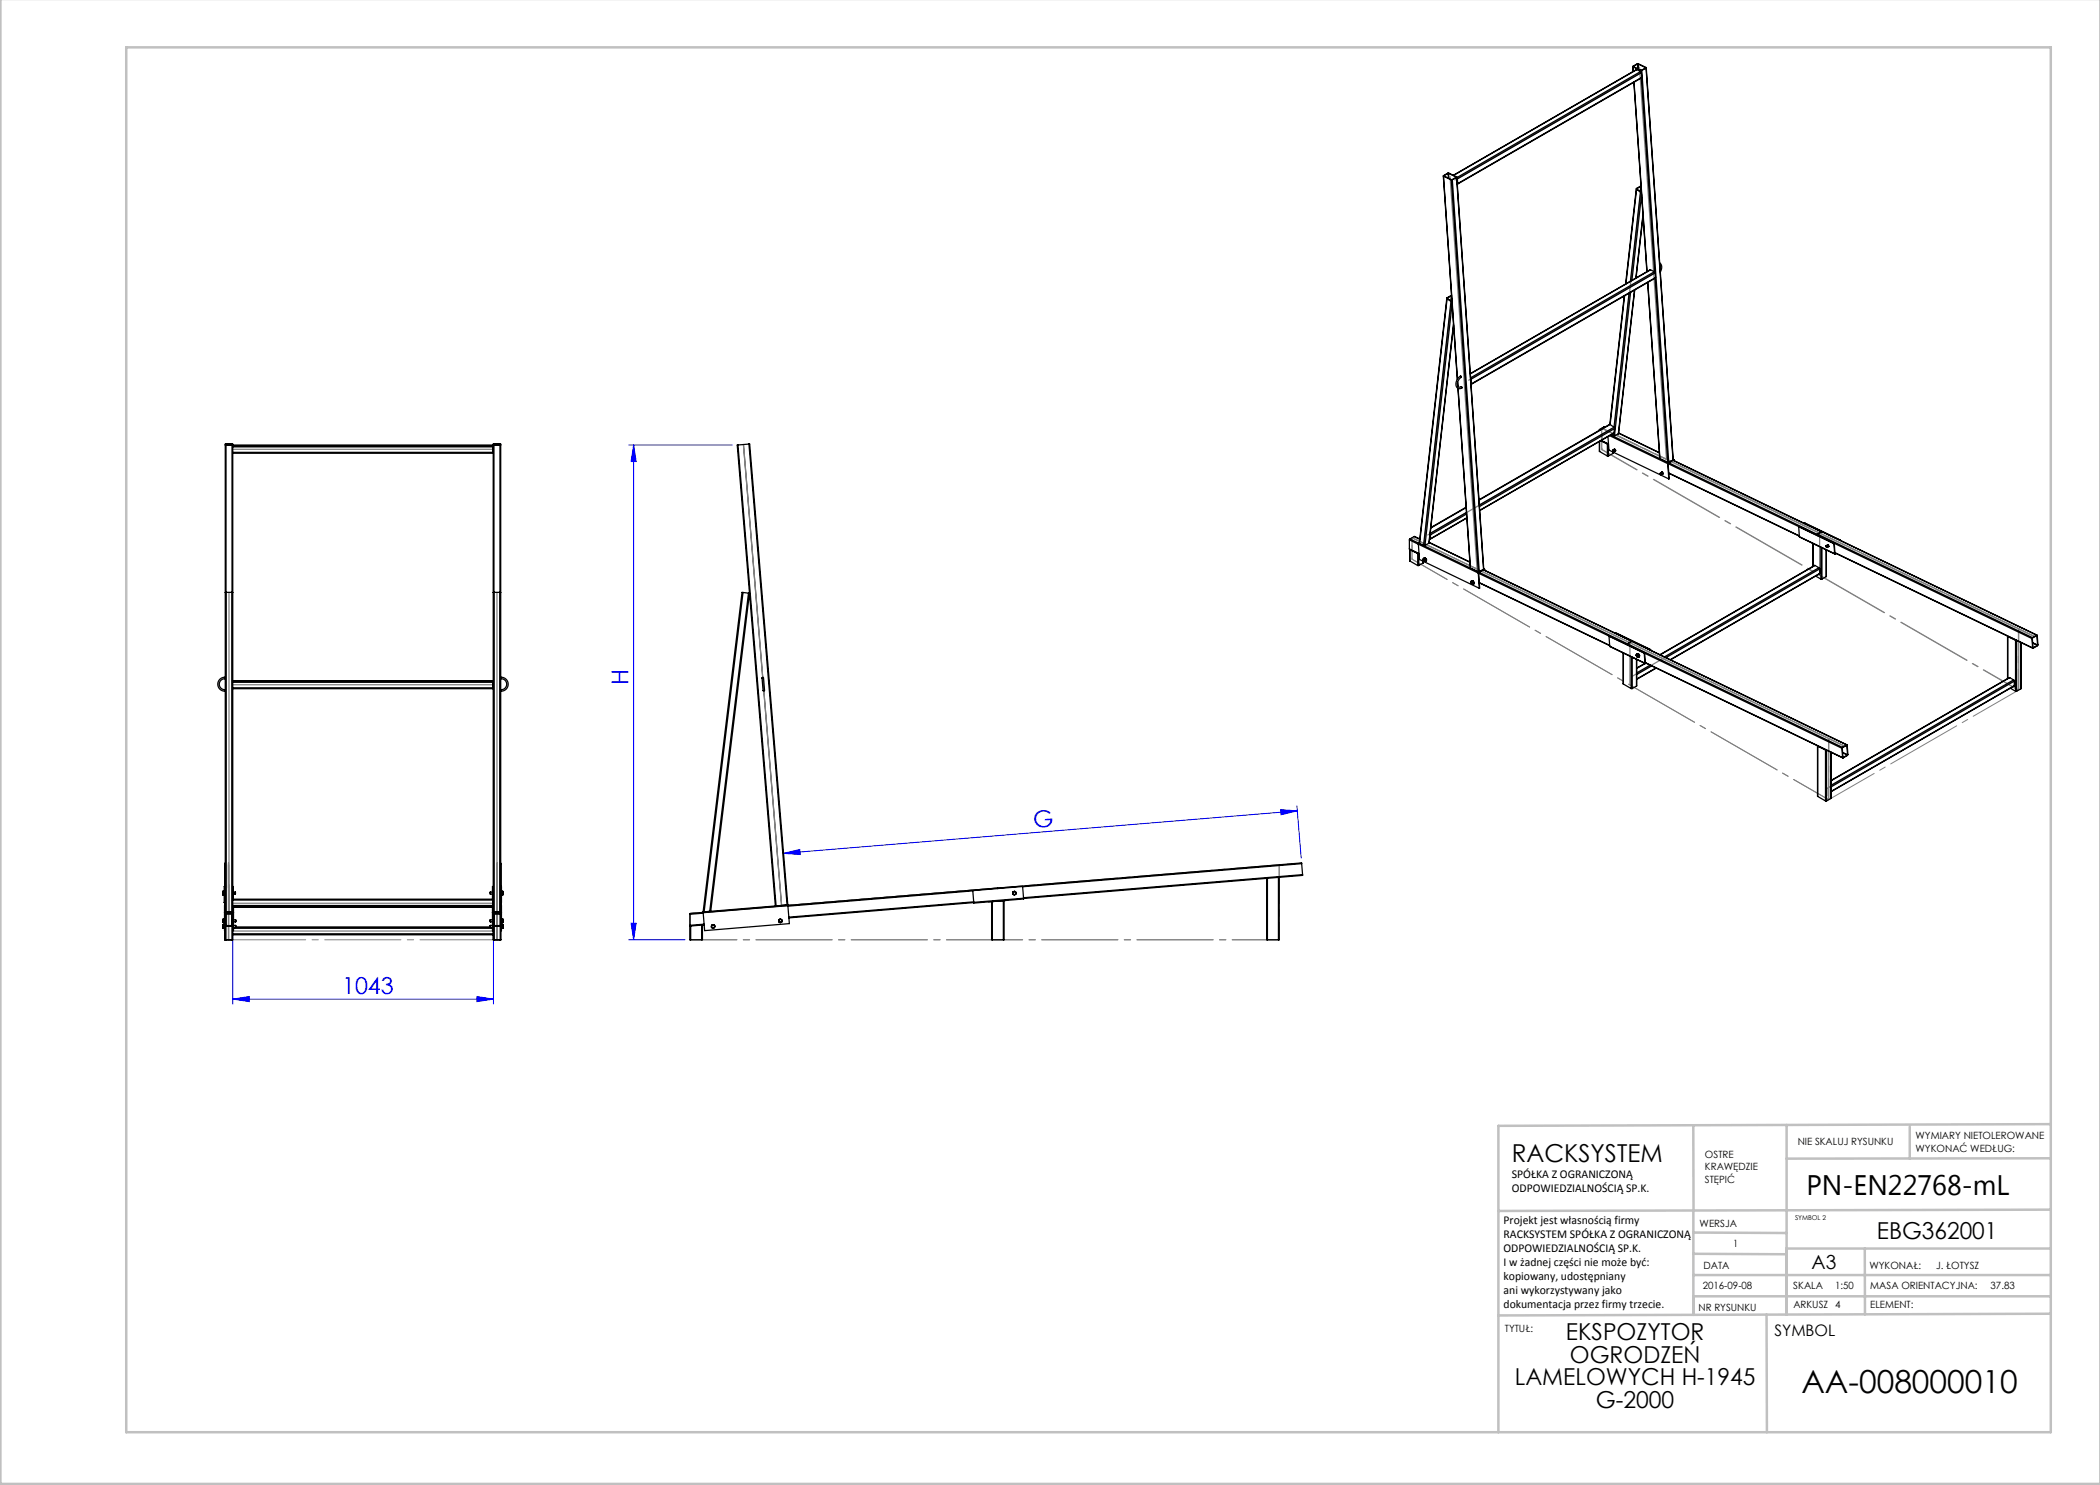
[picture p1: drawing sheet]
<svg xmlns="http://www.w3.org/2000/svg" width="420mm" height="297mm" viewBox="0 0 420 297" stroke-linecap="round" stroke-linejoin="round" font-family="sans-serif">
<g fill="none" stroke="#00f" stroke-width=".2">
<path d="M125.7 89h20.7M126.7 89l.5 3.3h-1zM126.7 89v99M156.7 170.7l3.3-.8v1zM256.1 161.9l3.4 .3-3.3 .8zM259.4 161.2l.8 10.4M259.5 162.2l-102.8 8.5M46.5 199.8l3.3-.5v1zM46.5 186.1v14.7M46.5 199.8h52.2M95.4 199.3l3.3 .5-3.3 .5zM98.7 186.1v14.7"/>
<path d="M125.7 188h11.3M126.2 184.7h1l-.5 3.3z"/>
</g>
<g fill="none" stroke="#c0c0c0" stroke-width=".5">
<path d="M.1 -.1v296.9h419.9M25.2 9.5h385v276.9h-385zM338.7 225.2v16.9M357.3 225v37.9M382 225.4v6.3M410.1 224.8l-110.4 .4v61.2M410.1 231.7h-52.8M338.7 259.3h71.5M338.7 255h71.5M338.7 250.8l18.6 .1M338.7 246.5l18.6 .1M338.7 242.1v20.9"/>
<path d="M373 249.7v13.2M410.1 241.9l-110.4 .3M410.2 249.7h-52.9v13.2M353.3 262.9l.1 23.5M410.2 262.7l-110.5 .4"/>
</g>
<g fill="none" stroke="#808080" stroke-width=".25">
<path d="M327.8 14.8l-36.8 21.2M327.9 13.4l5.4 78.4M290 35.3l5.4 78.4M328.2 37.8l-5.5 49.1M290.3 59.7l-5.5 49.1M330.5 54.8l-36.8 21.2M46.6 89.9h52M148.7 88.9l7.6 92.2M320.3 89.9v-4.3l86.6 41.7M322.4 85.7l-36.9 21.3M45.8 118.6v64M99.4 118.6v69.4"/>
<path d="M282.4 111.8v-4.3l86.5 41.7M362.1 108.4l2.7 1.3M363.4 113.9l-36.9 21.3M363.9 106.1v9M46.6 136.9h52M324.1 130.3l2.7 1.3M326 128v9M402.3 136.4l-36.9 21.3M403.7 125.8v12.2M365.7 147.7v12.2M45.7 172.6v15.4M45.7 177v11"/>
<path d="M99.4 172.6v15.4M199.5 177.6l-61.5 5.1v5.3M46.4 186.2h52.3M46.6 180.7h52M201.5 180.1l-3.8 .3"/>
</g>
<path d="M138 182.7l117.8-9.7" fill="none" stroke="#808080" stroke-width=".2" stroke-dasharray="15.2 1.3 1.3 1.3" stroke-dashoffset="5.6"/>
<path d="M138 188h117.8" fill="none" stroke="#808080" stroke-width=".2" stroke-dasharray="15.2 1.3 1.3 1.3" stroke-dashoffset="5.8"/>
<path d="M255.8 173v15" fill="none" stroke="#808080" stroke-width=".2" stroke-dasharray="15.2 1.3 1.3 1.3" stroke-dashoffset="7.5"/>
<path d="M255.8 173l4.5-.4" fill="none" stroke="#808080" stroke-width=".2" stroke-dasharray="15.2 1.3 1.3 1.3" stroke-dashoffset="14.9"/>
<path d="M320.3 89.9l83.4 48.1M282.4 111.8l83.3 48.1M403.7 138l-83.3-48.1" fill="none" stroke="#808080" stroke-width=".2" stroke-dasharray="15.2 1.3 1.3 1.3" stroke-dashoffset="7.1"/>
<path d="M320.4 89.9v-4.3M282.4 111.8v-4.3" fill="none" stroke="#808080" stroke-width=".2" stroke-dasharray="15.2 1.3 1.3 1.3" stroke-dashoffset="15"/>
<path d="M320.4 85.6l86.5 41.7M282.4 107.6l86.5 41.6" fill="none" stroke="#808080" stroke-width=".2" stroke-dasharray="15.2 1.3 1.3 1.3" stroke-dashoffset="7.2"/>
<path d="M365.7 159.9l38-21.9" fill="none" stroke="#808080" stroke-width=".2" stroke-dasharray="15.2 1.3 1.3 1.3" stroke-dashoffset="4.7"/>
<path d="M403.7 125.8l3.1 1.5M365.4 157.7v1.4M365.7 147.7l3.2 1.5M45.7 188h.1M98.7 186.2v1.8M99.4 188h.1" fill="none" stroke="#808080" stroke-width=".2" stroke-dasharray="15.2 1.3 1.3 1.3"/>
<path d="M320.3 85.6l83.4 40.2M282.4 107.6l83.3 40.1" fill="none" stroke="#808080" stroke-width=".2" stroke-dasharray="15.2 1.3 1.3 1.3" stroke-dashoffset="-.5"/>
<path d="M403.7 125.8v12.2M365.7 147.7v12.2" fill="none" stroke="#808080" stroke-width=".2" stroke-dasharray="15.2 1.3 1.3 1.3" stroke-dashoffset="11"/>
<path d="M45.7 188v-5.3M99.4 188v-5.3" fill="none" stroke="#808080" stroke-width=".2" stroke-dasharray="15.2 1.3 1.3 1.3" stroke-dashoffset="14.5"/>
<path d="M45.7 182.7v-10.1M99.4 182.7v-10.1" fill="none" stroke="#808080" stroke-width=".2" stroke-dasharray="15.2 1.3 1.3 1.3" stroke-dashoffset="12.1"/>
<path d="M99.4 188h-53.7" fill="none" stroke="#808080" stroke-width=".2" stroke-dasharray="15.2 1.3 1.3 1.3" stroke-dashoffset="-.2"/>
<g fill="#00f">
<path d="M256.1 161.9l3.4 .3-3.3 .8zM156.7 170.7l3.3-.8v1z"/>
<path d="M126.2 184.7h1l-.5 3.3zM126.7 89l.5 3.3h-1z"/>
<path d="M46.5 199.8l3.3-.5v1zM95.4 199.3l3.3 .5-3.3 .5z"/>
</g>
<g fill="none" stroke="#000" stroke-width=".25">
<path d="M326.6 13.3v1M326.6 13.4l1-.7 1.6 .9M326.6 13.4l.1 .9M326.6 13.4l1.5 .7M326.7 13.3h.1M326.7 13.3l1.5 .8 .9-.5M326.8 16.4l2.6 37.9M327.4 13.9l-36.7 21.2M327.4 13.9l.7 .4M327.5 12.8l-.8 .5M327.5 12.8l.1 1M327.6 12.8h-.1"/>
<path d="M327.6 12.8l1.5 .7M327.6 12.8l.1 1M328.1 14.3l.2 .2M328.1 14.3l-36.7 21.2M328.1 14.1l.1 .2M328.3 15.6l2.6 38.8M328.3 14.5l-36.8 21.3M328.3 14.5v1M328.3 15.5l-36.8 21.3M328.3 15.5l-36.8 21.2M328.4 14.1h-.3M328.4 14.1l5.4 78.4"/>
<path d="M329.1 13.5v.1M329.1 13.6h.1M329.2 13.6l-.8 .5M329.2 13.6l5.4 78.4M329.3 13.5l5.3 78.5M288.7 35.2l2.8 40.7M288.7 35.2l1-.6 1.6 .9M288.7 35.2l2.8 40.6M288.7 35.2l1.6 .8M288.8 35.2l1.5 .7 .9-.4M288.8 35.2h.1M289.6 34.7l-.8 .5"/>
<path d="M289.6 34.7l.1 .9M289.7 34.7h-.1M289.7 34.7l1.5 .7M289.7 34.7l.1 1M290.5 36h-.2M290.5 36l5.4 78.4h-.1h-.2l-5.3-78.4M291.2 35.4v.1M291.2 35.4h.1M291.3 35.5l5.5 78.3M291.3 35.5l-.8 .5M291.4 35.4l5.4 78.4M291.4 35.6l.1 .2"/>
<path d="M291.4 35.7v.1M291.4 35.8h.1M291.4 35.9h.1M291.5 36.7h-.1M291.5 35.8v.9M291.5 36.7v.1M327.3 37.8l-2.2 19M327.3 37.9l.8 .5M327.3 37.9l-2.1 18.9M327.4 37.8l.9 .6M327.4 37.7v.1M328.1 38.4l.2 .1"/>
<path d="M328.1 38.4l-2 17.8M328.2 37.3l-.8 .4M328.2 37.3l-.2 1M328.2 37.2l-.9 .5v.2M328.2 37.3h.1M328.2 37.8v.6M328.3 38.9l-1.9 17.2M289.4 59.6l-5.5 49.1 5.5-49M289.4 59.7l.8 .6M289.5 59.7l.9 .6M289.5 59.6v.1M290.3 59.2l-.8 .4"/>
<path d="M290.3 59.2l-.1 1M290.3 59.1l-.9 .5v.1M290.3 59.1v.1M290.3 59.7v.6M324.8 59.2l-2.8 25.7M324.9 59.2l-2.9 25.7M325.8 58.6l-3 26.9M326.1 58.5l-3.2 28.7M326.9 58l-3.2 28.8M328.6 42.9l-1.4 12.7M328.6 43.2l-1.4 12.4M329.6 56.5l2.4 35.2z"/>
<path d="M330.1 54l-36 20.7M330.1 54l.8 .3M330.1 54l-36 20.8M330.9 54.3l.1 .3M330.9 54.3l-36.8 21.3M331 55.6l2.5 36.9h.3M331 54.6l-36.8 21.2M331 54.6l.1 .9M331.1 55.5l-36.8 21.4M331.1 55.5l-36.8 21.3M331.9 52.6a1.31 1.31 0 0 1 .2 1.8M332 53.1v.6"/>
<path d="M290.2 60.3h.2M290.2 60.3l-5.5 48.8h.3M290.4 60.8l-5.4 48.3M290.7 64.8l-4.9 43.8M290.7 65.1l-4.9 43.5M291.5 76.6v.6M291.5 76.4l.1 .9M291.6 77.7l2.5 35.9M291.7 75.5a.32 .32 0 0 1 .5-.3l.1 .2a1.46 1.46 0 0 0-.6 2h.7a.48 .48 0 0 1-.4 .4 .48 .48 0 0 1-.5-.2 1.59 1.59 0 0 1 .2-2.1zM294.1 75.6l.1 .2M294.1 75.7l.1 .1M294.2 75.8h-.1"/>
<path d="M294.2 75.8v.9M294.2 76h-.1M294.2 76.7v.1M294.2 75.8l.1 1M294.3 76.8l-.1 .1M45.1 89h.1M45.2 88.8h-.1l-.1 99.2h.2v-2.8M45.2 88.8v.2M45.2 89h1.2M45.2 88.8h1.2M45.2 88.8v29.7M46.4 88.8h.2v91"/>
<path d="M46.4 88.8v.2M46.4 88.8v29.7M46.6 89h-.2M46.6 89.1l52 .1M46.6 89.2h52M46.6 89.4h52M46.6 90.5h52M98.6 89.2v.2M98.6 90.5v.2h-52M98.6 89.4v1.1M98.6 89h.2M98.8 88.8h-.2v95.2"/>
<path d="M98.8 88.8v.2M98.8 89h1.2M98.8 88.8h1.2M98.8 88.8v29.7M100 88.8h.1v93.7M100 88.8v.2M100 88.8v29.7M100.1 89h-.1M147.6 89h-.2l7.7 92.2M147.6 89l7.6 92.2M149.8 88.8h.1l7.7 92.2M149.8 88.8l7.6 92.2"/>
<path d="M149.8 88.8l-2.2 .2M319.8 86.1h.1M319.9 88.3v2M319.9 85.9l-.1 .2M319.9 90.3l1.6 .9M319.9 85.9l.1 .1M320.1 88.2l1.4 .6M320.2 88.1l1.5 .7v2.4M320.2 88.1l1.5 .7M320.8 85.4h.1M320.8 85.4l-.9 .5M320.8 85.4l.1 .1"/>
<path d="M321.5 91.2h.2M321.5 88.8h.1M321.5 88.8v2.4M321.6 87.3l.2 2.7 12 5.8M321.9 87.1l11.6 5.6M322 84.9l-26.2 15.1M322 84.9l.8 .6M322.1 87l11.5 5.5M322.5 90.4v.3M322.5 90.7l-.8 .5M322.5 90.1a.15 .15 0 0 1 .3 0 .16 .16 0 0 1-.1 .3v-.1M322.6 90.4l-.1 .3"/>
<path d="M322.7 86.7l-.1 .5h.3M322.8 85.5l.1 .2M322.8 85.5l-26.9 15.5M322.8 89.9l.3 .1-.1 .2M322.8 86.5l-26.9 15.6M322.9 89.8l-.3 .2M322.9 85.7l-.1 .8M322.9 85.7l-27 15.6M323.1 90.2h.1M323.1 90.2l-.3 .2M323.7 86.8l-.8 .4M323.7 86.7v.1"/>
<path d="M323.7 86.6l8.2 4M332 94.7l.1-.1a.16 .16 0 0 1 .2 .1 .16 .16 0 0 1-.1 .2M332 94.7h.1M332.3 94.5l.3 .1-.1 .2M332.4 94.4h.1M332.4 94.4l-.3 .2M332.6 94.8l-.3 .1M333.5 92.7l.3 3.1M333.6 92.7h-.1M333.6 92.7l.2 3.1M333.6 92.7l26.2 12.6M333.6 92.5l-.1 .2"/>
<path d="M333.6 92.5l.1 .1M333.7 92.6l-.1 .1M333.8 94.6l26.1 12.6M333.8 94.7l26.1 12.5M333.8 92.6l72.7 34.9M334.6 92l-.8 .5M334.6 92.1l72.7 34.9M334.6 91.9h.2M334.6 91.9h.1M334.7 92.1l72.7 34.9M334.7 91.9l.1 .1M334.7 91.9l-1.1 .6"/>
<path d="M334.7 91.9v.1M334.7 92h.1M334.7 92l-1 .6M334.8 92v.1M334.8 92h.1M45.3 118.5h-.2M45.3 118.5v63.9h-.2M45.3 118.5h1.1M46.4 118.5h.2M46.4 118.5v63.9h.2M98.8 118.5h-.2M98.8 118.5v63.9h-.2"/>
<path d="M98.8 118.5h1.1M99.9 118.5h.2M99.9 118.5v63.9h.2M148.6 118.5h-.2l-7.8 63.9M148.6 118.5l1.1 .1M148.6 118.5l-7.8 63.9M149.7 118.6l.2 .1-7.8 63.6M149.7 118.6l-7.8 63.7M281.9 109.8l1.9 1M281.9 108v1.8M281.9 108l13.8 6.6M281.9 109.8l1.9 .9"/>
<path d="M281.9 109.9l.1 2.3M281.9 109.9l.1 .1M282 107.8l-.1 .2M282 110l1.5 .7M282 107.8l13.8 6.6M282 112.2l1.5 .9M282 110v2.2M282.8 107.3l1.2 .5M282.8 107.3l1.1 .5M282.8 107.3l-.8 .5M283.5 110.7h.2M283.5 113.1h.2"/>
<path d="M283.5 110.7v2.4M283.7 110.7v2.4M283.9 108.6l-.2 .2 .2 3.1 12 5.8M284.6 112.6l-.9 .5M284.6 112.2v.4M284.6 112.3v.3M284.7 111.8v.3M284.7 111.7h.1M284.7 111.7v.1M284.7 111.8a.25 .25 0 0 1 .3 .1 .25 .25 0 0 1-.1 .3zM284.7 112.1l.3 .2M284.7 111.7l.1 .4 .2 .1"/>
<path d="M284.8 111.7l-.1 .1M284.8 111.7l.2 .2M284.8 111.7h.1M284.9 111.6h.2M284.9 111.7l.1 .2M285 112.3h.1M285 111.9l.1 .3M285 111.9l.1 .1M285.1 111.6l.2 .3M285.1 111.6l-.2 .1M285.1 111.6l-.4 .1M285.1 112.2l-.1 .1"/>
<path d="M285.1 112.2v.1M285.1 112v.2M285.3 111.9v.2M285.3 111.9l-.2 .1M285.3 111.9l-.2 .4M285.8 108.6l-.8 .5M286 107.7h-.1M286 106.8l-.1 1M286 107.8l-.1 .1M286 106.7l.1 .3M286.1 107l-.1 .8M293.2 101.4l-7 4.1"/>
<path d="M293.2 101.5l-7 4.1M293.3 102.5l-7.3 4.2M293.3 102.8l-7.2 4.2M293.4 103.6l-7.4 4.2M293.4 103.6l-7.4 4.3M294 112.4l-8.2-3.9 8.2 3.9M294.2 116.4l.1 .3M294.2 116.3h.1M294.2 116.3v.1M294.2 116.3a.25 .25 0 0 1 .4 .2 .25 .25 0 0 1-.2 .3zM294.3 116.7l.2 .2M294.3 116.3v.4l.2 .1"/>
<path d="M294.3 116.3l-.1 .1M294.3 116.3l.2 .2M294.3 116.3h.2M294.4 116.2h.2M294.5 116.3v.2M294.5 116.9h.1M294.5 116.5l.1 .3M294.5 116.5l.2 .1M294.6 116.2l.2 .3M294.6 116.2l-.1 .1M294.6 116.2l-.4 .1M294.6 116.8l-.1 .1"/>
<path d="M294.6 116.8v.1M294.7 116.6l-.1 .2M294.8 116.5v.2M294.8 116.5l-.1 .1M294.8 116.5l-.2 .4M295.7 114.6l.2 3.1M295.7 114.6h.1M295.7 114.7l33.2 15.9M295.8 114.4l-.1 .2M295.8 114.4v.1M295.8 114.5l-.1 .1M295.8 114.5l29.7 14.3"/>
<path d="M295.9 116.5l26 12.6M295.9 116.6l26 12.5M296.7 114l72.7 35M296.7 114l29.7 14.3-.9 .5M296.7 113.7l.2 .1M296.7 113.8h.1M296.8 113.8l.1 .1M296.8 113.8l-1 .6M296.8 113.8v.1M296.8 113.9h.1M296.8 113.9l-1 .6M296.9 113.9v.1"/>
<path d="M296.9 113.9h.1M296.9 113.9v.2M359.7 105.3l46.7 22.4M359.7 105.3l7.1 3.4M359.7 105.3l.2 2M359.9 107.3l7.1 3.5M359.9 107.3l7 3.4M360.9 104.7l.1-.1 7.1 3.4M362.6 108.7v4.6M363 113.1l-31 17.8M363 113.1l.8 .4M363 113.1l-31 17.9"/>
<path d="M363.1 115.2l1.1 .6M363.5 106.8l-.1 .2M363.8 113.5l.1 .3M363.8 113.5l-30.9 17.9M363.9 114.7l-29.8 17.3M363.9 113.8v.9M363.9 113.8l-30.7 17.7M363.9 114.7l-29.9 17.2M364.2 115.8h.2M364.2 109.5v6.3M364.4 109.6v6.2M364.4 106.3l-1.1 .7"/>
<path d="M365.2 109.2a.16 .16 0 0 1 .2 0 .16 .16 0 0 1-.1 .3M365.2 109.2v.1M365.2 115.3l-.8 .5M365.2 110v5.3M365.3 110l-.1 5.3M365.5 109a.2 .2 0 0 1 .2 .1 .2 .2 0 0 1 0 .2M365.5 108.9v.1M365.6 108.9l-.4 .2M365.7 109.3h.1M365.8 109.3l-.4 .2M366.8 108.7l.1 2M366.8 108.7l.2 2"/>
<path d="M366.9 110.7l.1 .1M367 110.5l39.5 19.1M367 110.6l39.6 19.1M367 110.7h.1M367 110.7h-.1M367 110.7v.1M367.1 110.7h-.1M367.2 110.7l-.2 .1M368.1 108h-.1M368.1 108v.1M45 137.9a1.14 1.14 0 0 1-1.1-1.1 1.14 1.14 0 0 1 1.1-1.1v-.2a.42 .42 0 0 0-.6 .1 1.4 1.4 0 0 0-.8 1.6 1.4 1.4 0 0 0 1.4 1M45 137.9v.3z"/>
<path d="M46.6 136.2h52M46.6 136.5h52M46.6 137.6h52M98.6 136.2v.3M98.6 137.6v.1h-52M98.6 136.5v1.1M100.2 137.9a1.14 1.14 0 0 0 1.1-1.1 1.14 1.14 0 0 0-1.1-1.1v-.2a1.37 1.37 0 0 1 1.4 1.4 1.37 1.37 0 0 1-1.4 1.3M100.2 137.9v.3zM152.4 135.6l.1-.1h.2l.1 1.1 .1 1.5-.1 .1-.2-.1M152.4 135.6h.1M152.4 135.6l.2 2.5M152.6 138.1h.1"/>
<path d="M321.8 127.2l.1 2M321.8 127.2l7 3.4M321.9 127.2h-.1M321.9 129.2l7.1 3.5-1.7 1M321.9 129.2l7.1 3.4M323 126.6l7.1 3.3M323 126.6h.1M324.6 130.6l.1 6.2M324.7 136.8l1.5 .9M324.7 130.6v6.2M325.5 128.8l-.1 .1M325.5 128.8l43 20.7"/>
<path d="M326.2 137.7h.2M326.2 131.4v6.3M326.4 131.5v6.2M327.3 131v.3M327.3 137.2l-.9 .5M327.3 131.9v5.3M327.3 130.8l.1 .1M327.3 130.8v.2M327.3 130.9a.25 .25 0 0 1 .4 .2 .25 .25 0 0 1-.2 .3zM327.3 131.3l.3 .2M327.4 130.9v.3l.2 .2M327.4 130.9l-.1 .1"/>
<path d="M327.4 130.9l.2 .1M327.4 130.9h.1M327.5 130.8h.2M327.5 130.9l.1 .1M327.6 131.5h.1M327.6 131l.1 .3M327.6 131l.2 .2M327.7 130.8l.2 .3M327.7 130.8l-.2 .1M327.7 130.8h-.4M327.7 131.3l-.1 .2M327.7 131.3v.2"/>
<path d="M327.8 131.2l-.1 .1M327.9 131.1v.2M327.9 131.1l-.1 .1M327.9 131.1l-.2 .4M328.8 130.6l.2 2M328.9 130.6h-.1M328.9 130.6l.2 2M328.9 130.6l39.5 19.1M329 132.7l-1.7 .9M329 132.6l.1 .1M329.1 132.5l39.4 19M329.1 132.6l39.5 19"/>
<path d="M329.1 132.6h.1M329.1 132.6h-.1M329.1 132.6v.1M329.2 132.6l-.1 .1M330 133l-2.7 1.6M330.1 129.9v.1M330.1 129.9h.1M330.3 133.2l-3 1.7M331.2 133.6l-3.9 2.2M331.2 133.6l-3.9 2.3M401.5 127.3v8.4M401.5 127.2l.1 .1"/>
<path d="M401.6 127.3l1.5 .8M401.6 127.3v8.4M401.9 135.5l-35.7 20.6M401.9 135.5l.8 .5M401.9 135.5l-35.7 20.7M402.1 137.6l1 .6M402.7 136l.2 .2M402.7 136l-36.5 21.1M402.9 137.1l-36.7 21.3M402.9 136.2v.9M402.9 136.2l-36.7 21.2M402.9 137.1l-36.7 21.2"/>
<path d="M403.1 128.1h.2M403.1 138.2h.2M403.1 128.1v10.1M403.3 128.1v10.1M404.2 137.8l-.9 .4M404.2 128.5v9.3M406.4 127.7l.1 1.9M406.5 127.5l-.1 .2M406.5 128.5l1 .5M406.5 128.6l1 .5M406.6 129.5v.1M407.3 127l.2 .1 .1 1.9-1 .6h-.1"/>
<path d="M407.3 127l-.8 .5M407.3 127.1h.1M407.3 127.1l-.8 .5 .1 1.9M407.4 127.1l.1 1.9M407.5 129.1l-.9 .5M407.5 129v.1M363.5 149.2v10.1M363.5 149.2h.1M363.5 159.3l1.6 .9M363.5 149.2l1.6 .8M365.1 150h.2M365.1 150v10.2"/>
<path d="M365.3 150v10.2M366.2 159.7l-.9 .5M366.2 150.4v9.3M366.2 150.5v9.2M368.4 149.7l.1 1.8M368.5 149.5l.9-.5 .2 1.9-.1 .2-.9 .5-.1-.1M368.5 149.5l-.1 .2M368.5 150.5l1 .4M368.5 150.6l1 .4M368.6 151.5h.1M369.3 149.1h.1M369.3 149.1l-.8 .5 .1 1.9"/>
<path d="M369.4 149.1l.1 1.8M369.5 151l-.9 .5M369.5 150.9v.1M44.6 178.3v.3M44.6 178.6v.2M44.6 178.6v.3M44.6 178.9v.1M44.6 178.3v.1M44.6 178.4v.2M44.6 178.8v.1M44.6 178.2v.1M44.6 178.8h.2"/>
<path d="M44.6 178.4h.2M44.6 178.2h.2v.8h-.2M44.8 178.9h.1M44.8 178.3h.1M44.8 178.1h.1M44.9 180l.1 .1M44.9 177.3l-.1 3.2M45.1 177.7l-.1 .1M45.1 177.6l-.2 .2M45.1 172.6l-.2 .1v7.8M46.6 179.8v.2M46.6 179.8h52"/>
<path d="M46.6 177.3v2.5M46.6 178.1h.1M46.6 178.8h.5M46.6 178.4h.5M47.1 178.4v.4M98 178.5l.1 .3M98 178.5h.1M98.1 178.4v.4M98.1 178.8h.4M98.1 178.4h.4M98.1 178.4l-.1 .1M98.5 179.8v-2.5l.1 2.5"/>
<path d="M98.5 178.1h.1M98.6 179.6v.1M98.6 178.8h.1M98.6 178.4h.1M98.6 179.8v.2M100.1 177.7l.1 .1M100.1 172.6l.1 8.4M100.2 177.3l.1 3.2M100.2 178.1h.1M100.3 178.9h.1M100.3 178.3h.1M100.3 178.4h.2"/>
<path d="M100.3 179h.2M100.3 178.2h.2M100.3 178.8h.2M100.5 178.2l.1 .1M100.5 178.4l.1 .2M100.5 178.8l.1 .1M100.5 179h.1M100.6 178.3h.1M100.6 178.6l-.1 .2M100.6 178.6v.3M100.6 178.3l-.1 .1M100.6 178.3v.3"/>
<path d="M100.6 178.9l-.1 .1M100.6 178.9h.1M100.6 178.9v.1M194.6 178.2l-37 3M199.5 177.6v.1M199.5 177.6l-41.9 3.5M202.5 178.6l.2 .3M202.7 178.9h.3M202.7 178.3l-.2 .3M202.7 178.3l.4 .1M203.1 178.4l.1 .3M203.2 178.7l-.2 .2"/>
<path d="M204.5 177.3l.2 2.5-9.9 .8-.1-.1M253.3 175.7v12.3h.2M253.3 175.7l-58.6 4.8M253.5 175.7h-.2M253.5 175.7v12.3M255.7 175.5l-2.2 .2M255.7 175.5v12.5M255.8 175.5v12.5h-.1M255.8 175.5h-.1M260.3 172.7v-.1l-60.8 5M260.3 172.7l-65.7 5.4 .1 2.4M260.3 172.7l.2 2.2"/>
<path d="M260.5 174.9v.2l-4.7 .4M260.5 174.9l-55.8 4.6M365.1 160.2h.2M44.6 185.3l.1 .2M44.6 185v.3M44.6 185.3v.3M44.6 185.6l.1 .1M44.6 183.9v.3M44.6 184.2l.1 .2M44.6 184.2v.3M44.6 184.5h.1M44.6 185l.1 .1"/>
<path d="M44.6 183.9l.1 .1M44.7 184.9l-.1 .1M44.7 185.1l-.1 .2M44.7 185.5l-.1 .1M44.7 183.8l-.1 .1M44.7 184l-.1 .2M44.7 184.4l-.1 .1M44.7 185.1h.2M44.7 184.4h.2M44.7 185.5h.2M44.7 184.9h.2v.8h-.2M44.7 183.8h.2v.7h-.2"/>
<path d="M44.7 184h.2M44.8 180.5l.2 .1M44.8 180.5h.1M44.9 185h.1M44.9 185.6h.1M44.9 184.5h.1M44.9 183.8h.1M44.9 186.1l.1 1.9M44.9 180.5h.1M44.9 180.6v.4M45 188h.1M45 180.1v.9"/>
<path d="M45 182.5h-.1l.2-.1h1.5l.1 .1h-.1M45 182.5h1.6M45 185.1h.1M45 185.5h.1M45 184.4h.1M45 184h.1M45 182.5v5.5M45 185.1l.2 .1M45 185.2h.2M45.1 181l-.2 .1 .1 5M45.1 188h.1M45.2 182.7l-.2 .2"/>
<path d="M45.2 182.8v2.3M45.2 185.1h1.2M45.2 182.7h1.2M45.2 182.8h1.2M45.2 185.2h1.2M45.2 182.5v.2M46.3 188h.2M46.3 188h.1M46.4 182.7l.1 .2M46.4 182.8v2.3M46.4 188h-1.3M46.4 182.5v.2"/>
<path d="M46.4 185.2v2.8M46.5 188h.1M46.5 185.1l-.1 .1M46.5 185.2h-.1M46.5 185.1h.1M46.5 185.5h.1M46.5 184.4h.1M46.5 184h.1M46.5 185.7h.1M46.5 187h52.1M46.5 186.8h52.1M46.6 181.1v.2"/>
<path d="M46.6 181.3l-.1 6.7h-.1M46.6 181.1h52M46.6 181.3h52M46.6 180h52M46.6 180v1.1M46.7 185.1h.4M46.7 185.5h.4M46.7 184.4h.4M46.7 184h.4M46.7 185.7h51.8M46.7 181.5v4.6h-.1v-3.6M47.1 185.1v.4"/>
<path d="M47.1 185.1l.1 .3M47.1 184v.4M47.1 185.5h51M47.2 185.4l-.1 .1M98 184l.1 .4M98 184h.1M98 185.4l.1 .1M98.1 185.1l-.1 .3M98.1 185.1v.4M98.1 185.1h.1M98.1 184v.4M98.1 185.1h.4"/>
<path d="M98.1 185.5h.4M98.1 184.4h.4M98.1 184h.4M98.1 184h-.1M98.5 181.5v4.6l.1-3.6M98.6 182.5h-.1l.1-.1h1.6l.1 .1h-.1M98.6 185.1h.1M98.6 185.5h.1M98.6 184.4h.1M98.6 184h.1M98.6 185.7h.1M98.6 181.1v.2"/>
<path d="M98.6 180.5h.1M98.6 180.6h.1M98.6 181.3v.2h-52M98.6 180v1.1M98.6 185.5v2.5h.2M98.6 181h.1M98.6 184.4v.7M98.7 185.1l.1 .1M98.7 182.5v5.5h.1v-2.8M98.7 185.2h.1M98.8 188h.1M98.8 182.7l-.1 .2"/>
<path d="M98.8 182.8v2.3M98.8 185.1h1.2M98.8 182.5v.2M98.8 182.7h1.2M98.8 182.8h1.2M98.8 185.2h1.2M100 188h.1M100 182.7l.2 .2M100 182.8v2.3M100 188h-1.2M100 182.5v.2M100 185.2v2.8"/>
<path d="M100.1 181l.2 .1-.1 5M100.1 182.5h.1M100.1 182.5h-1.5M100.1 188h.1M100.2 185.1l-.2 .1M100.2 185.2h-.2M100.2 182.5v5.5h-.2M100.2 180.5h.1M100.3 180.5l-.1 .1M100.3 185h.1M100.3 185.6h.1M100.3 184.5h.1"/>
<path d="M100.3 183.8h.1M100.3 184.9l.3 .1M100.3 183.9h.2M100.3 185.1h.2M100.3 185.4h.2M100.3 185.7h.2M100.3 183.8h.2M100.3 184.5h.2M100.3 184.3h.2M100.5 183.8l.1 .1M100.5 185.1l.1 .1M100.5 185.4l.1 .1"/>
<path d="M100.5 183.9l.1 .2M100.5 184.3l.1 .1M100.5 185.6v.1M100.5 184.5h.1M100.6 184.9v.1M100.6 183.8h.1M100.6 185.2l-.1 .2M100.6 185.2v.3M100.6 185l-.1 .1M100.6 185v.2M100.6 185.5l-.1 .2M100.6 185.5v.1"/>
<path d="M100.6 185h.1M100.6 184.1l-.1 .2M100.6 184.1v.3M100.6 183.9h-.1M100.6 183.9v.2M100.6 184.4l-.1 .1M100.6 184.4v.1M100.6 183.9h.1M100.6 184.5h.1M138 185.1v.1M138 185.2v2.8h.1M138 182.9v2.2"/>
<path d="M138.1 185.2h-.1M138.1 188h2.2M138.1 185.2v2.8M140.3 185l-2.2 .2M140.3 185v3M140.5 185h-.2M140.5 185v3h-.2M140.6 182.4v.1M140.6 182.5l-2.6 .2v.2M140.6 182.6l-2.6 .3M140.8 184.8l-2.8 .3M140.8 185h-.3"/>
<path d="M142.3 185.2l.1 .3M142.4 185.5l.3 .1M142.5 185l-.2 .2M142.5 185h.3M142.8 185l.1 .3M142.9 185.3l-.2 .3M155.7 184.1l.2 .3M155.9 184.4l.3 .1M155.9 183.9l-.2 .2M155.9 183.9h.4M156.3 183.9l.1 .3M156.4 184.2l-.2 .3"/>
<path d="M157.6 181v.1M157.6 181l-17 1.4M157.6 181.1l.3 3.6-17 1.4-.3-3.6M157.6 181.1l-17 1.4M194.7 180.4l-36.9 3M194.8 180.5l-37 3.1M198.3 180.3v7.7h.2M198.5 188h2.2M198.5 180.3v7.7M200.7 180.1v7.9M200.8 180.1v7.9h-.1M253.5 188h2.2"/>
<circle cx="322.6" cy="90.2" r=".14"/>
<circle cx="332.2" cy="94.8" r=".14"/>
<circle cx="365.3" cy="109.4" r=".14"/>
<circle cx="202.9" cy="178.6" r=".28"/>
<circle cx="142.6" cy="185.3" r=".28"/>
<circle cx="156.1" cy="184.2" r=".28"/>
</g>
<text font-size="6.3" x="360.3" y="278.5">AA-008000010</text>
<text font-size="5.6" x="361.3" y="239.1">PN-EN22768-mL</text>
<text font-size="4.9" x="302.4" y="232.4">RACKSYSTEM</text>
<g font-size="4.7" fill="#00f">
<text x="125.7" y="136.9" transform="rotate(-90 125.7 136.9)">H</text>
<text x="206.8" y="165.5" transform="rotate(-5 206.8 165.5)">G</text>
<text x="68.4" y="198.8">1043</text>
</g>
<g font-size="4.7">
<text x="375.4" y="247.8">EBG362001</text>
<text x="313.2" y="268.1">EKSPOZYTOR</text>
<text x="314" y="272.6">OGRODZEŃ</text>
<text x="303" y="277.1">LAMELOWYCH H-1945</text>
<text x="319.2" y="281.6">G-2000</text>
</g>
<text font-size="3.9" x="362.3" y="253.8">A3</text>
<text font-size="3.2" x="354.9" y="267.2">SYMBOL</text>
<g font-size="2.4">
<text x="302.4" y="235.6">SPÓŁKA Z OGRANICZONĄ</text>
<text x="302.4" y="238.4">ODPOWIEDZIALNOŚCIĄ SP.K.</text>
<text x="300.7" y="244.7">Projekt jest własnością firmy</text>
<text x="300.7" y="247.5">RACKSYSTEM SPÓŁKA Z OGRANICZONĄ</text>
<text x="300.7" y="250.3">ODPOWIEDZIALNOŚCIĄ SP.K.</text>
<text x="300.7" y="253.1">I w żadnej części nie może być:</text>
<text x="300.7" y="256">kopiowany, udostępniany</text>
<text x="300.7" y="258.8">ani wykorzystywany jako</text>
<text x="300.7" y="261.6">dokumentacja przez firmy trzecie.</text>
</g>
<g font-size="2">
<text x="383.1" y="227.9">WYMIARY NIETOLEROWANE</text>
<text x="341" y="231.6">OSTRE</text>
<text x="359.5" y="228.9">NIE SKALUJ RYSUNKU</text>
<text x="383.1" y="230.4">WYKONAĆ WEDŁUG:</text>
<text x="341" y="234.1">KRAWĘDZIE</text>
<text x="341" y="236.6">STĘPIĆ</text>
<text x="339.9" y="245.4">WERSJA</text>
<text x="346.6" y="249.5">1</text>
<text x="340.5" y="257.7">2016-09-08</text>
<text x="340.7" y="253.8">DATA</text>
<text x="358.7" y="257.7">SKALA</text>
<text x="367" y="257.7">1:50</text>
<text x="373.9" y="253.8">WYKONAŁ:</text>
<text x="374.1" y="257.7">MASA ORIENTACYJNA:</text>
<text x="387.2" y="253.8">J. ŁOTYSZ</text>
<text x="398.1" y="257.7">37.83</text>
<text x="339.7" y="262.3">NR RYSUNKU</text>
<text x="358.7" y="261.7">ARKUSZ 4</text>
<text x="374.1" y="261.7">ELEMENT:</text>
<text x="301" y="266.4">TYTUŁ:</text>
</g>
<text font-size="1.3" x="359" y="244">SYMBOL 2</text>
</svg>
